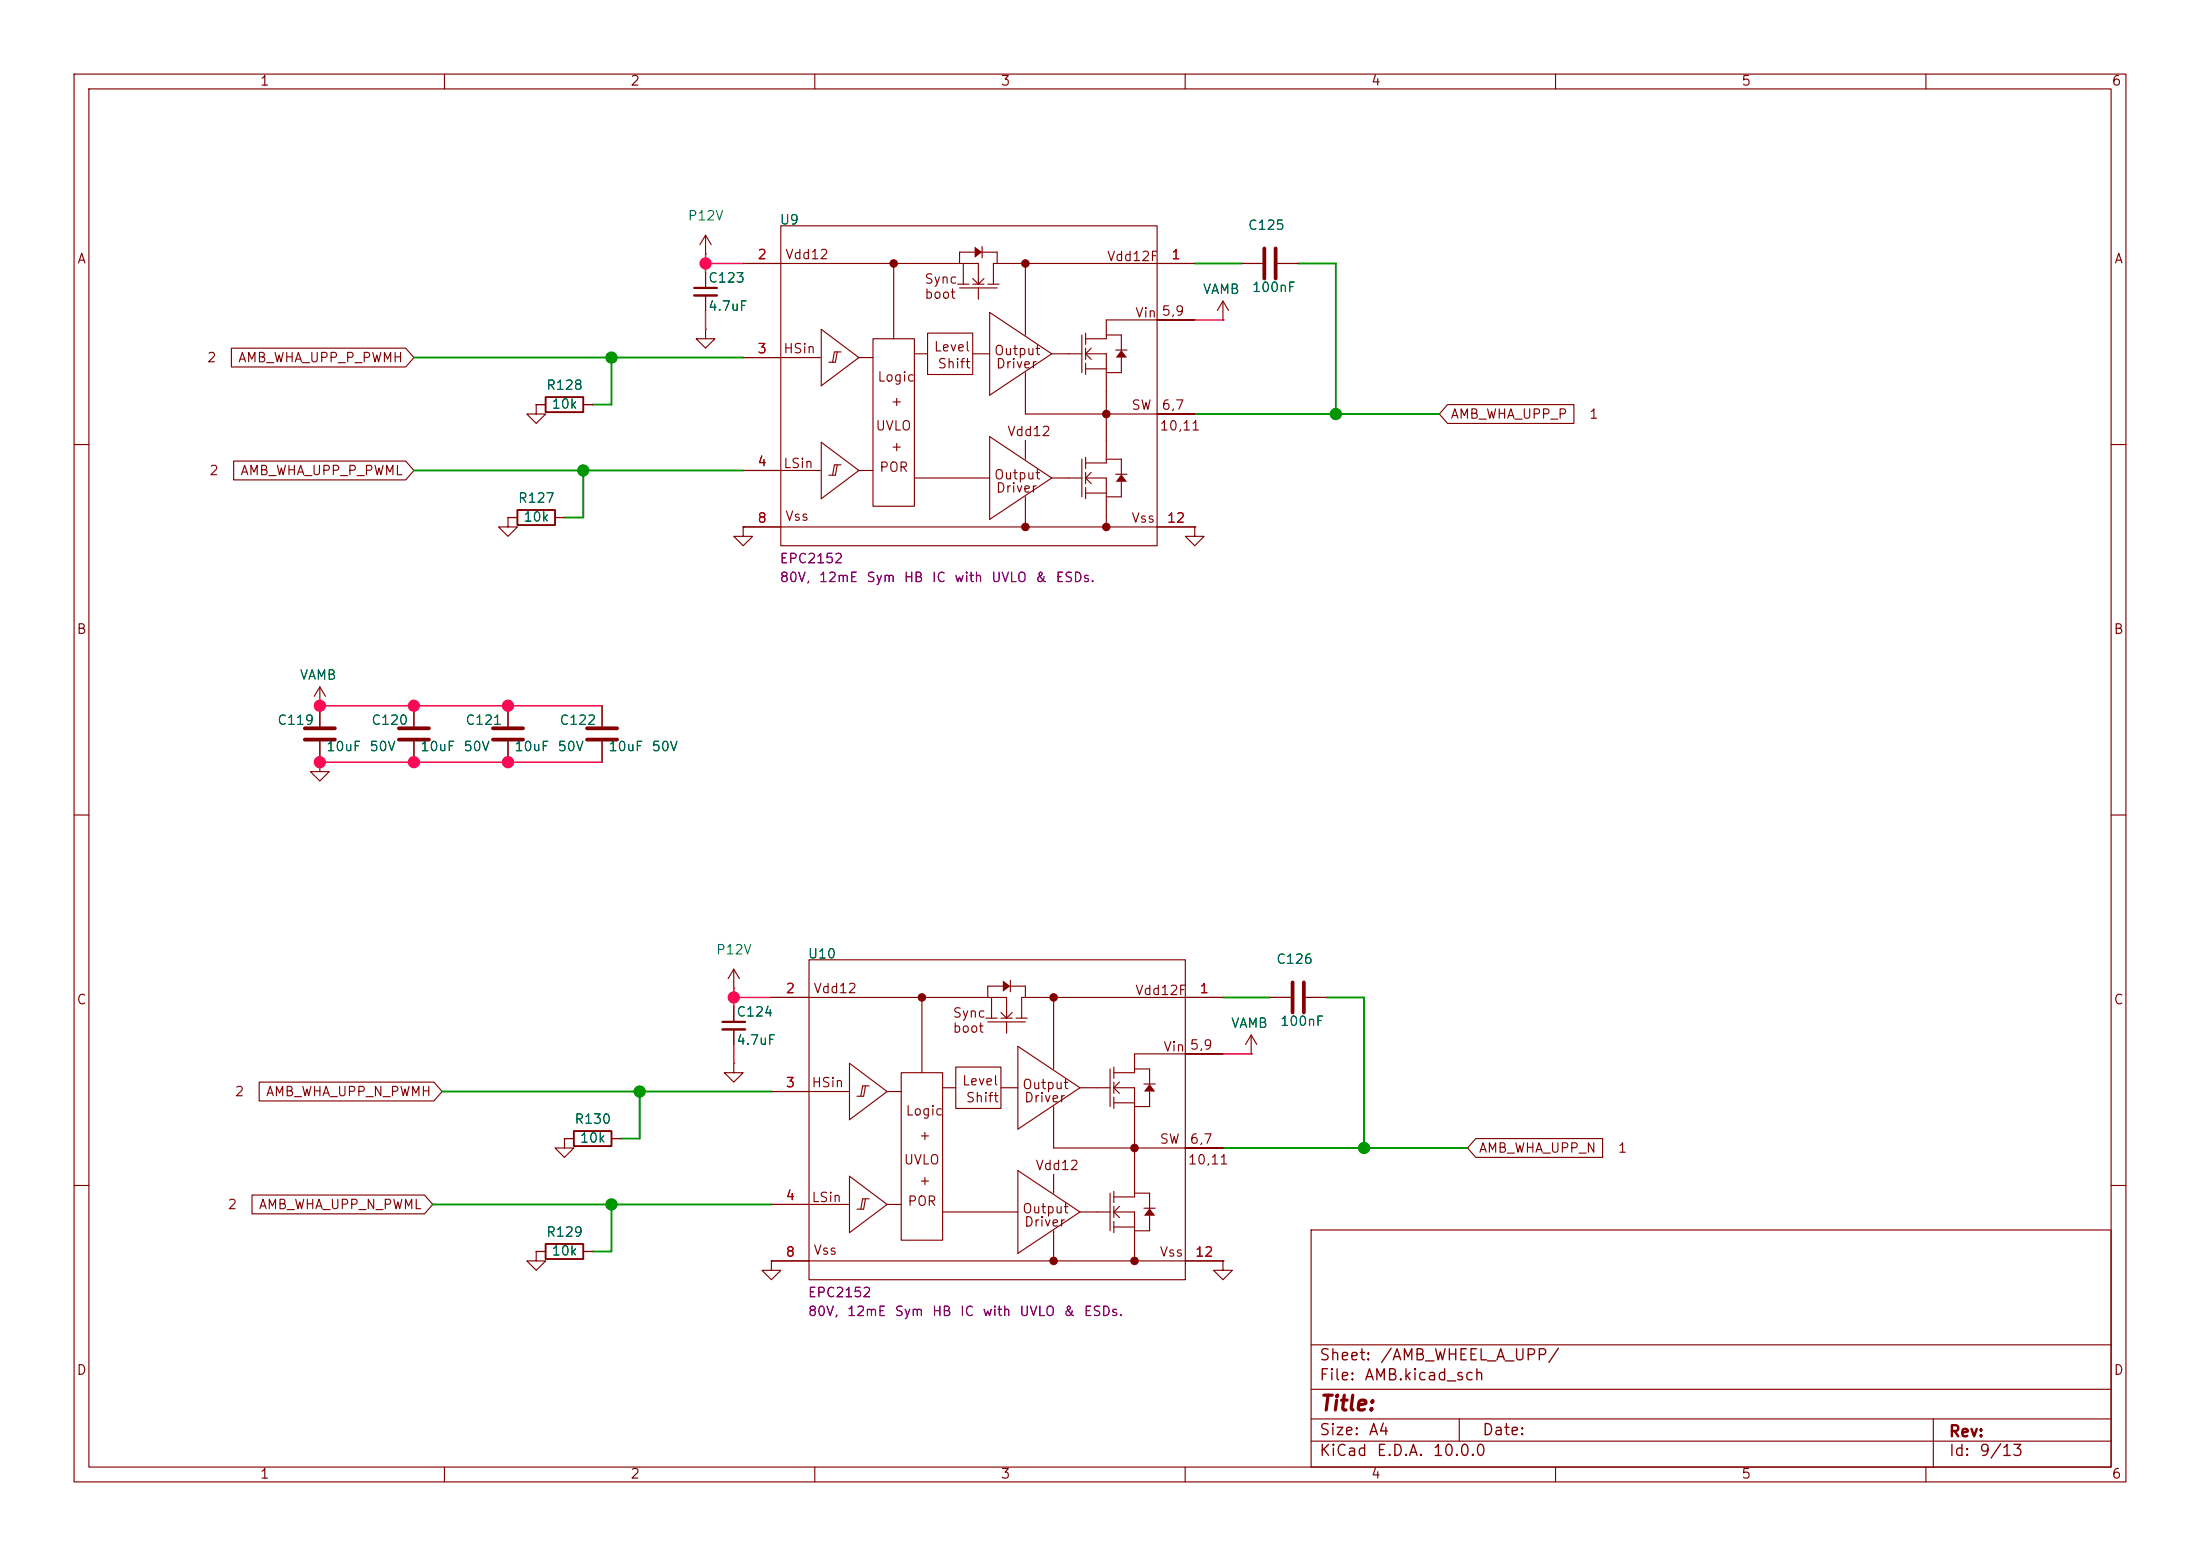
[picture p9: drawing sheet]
<svg xmlns="http://www.w3.org/2000/svg" width="297mm" height="210mm" viewBox="0 0 297 210" stroke-linecap="round" stroke-linejoin="round" font-family="sans-serif">
<g fill="none" stroke="#840000" stroke-width=".15">
<path d="M10 10h277v190h-277zM12 12h273v186h-273zM60 10v2M110 10v2M160 10v2M210 10v2M260 10v2M95.2 34.3h.1M95.2 31.8l-.7 1.2M95.2 31.8l.8 1.2M95.2 31.8v2.5M95.2 36.8v2.1"/>
<path d="M95.2 39.9v2M105.4 35.6h26.7v2.8l-.8-.8M120.6 35.6v10.1M129.3 38.4h1.5M129.5 38.9h5.1M130 35.6v2.8M131.6 34h-2.1v1.6M132.1 38.9v1.5M132.6 34h2M72.4 54.6v1.3h1.3l-1.3 1.3-1.3-1.3h1.3M72.4 54.6h.1M72.4 54.6h1.3"/>
<path d="M78.7 54.6h1.3M95.2 44.5v1.2h1.3l-1.3 1.3-1.2-1.3h1.2M95.2 44.5h.1M105.4 48.3h5.3M110.9 44.5l5.1 3.8-5.1 3.8zM110.9 59.7l5.1 3.8-5.1 3.8zM113 47.5l-.2 1.4h-.9M113.5 47.5h-.9l-.2 1.4M115.8 48.3h2.1M117.9 45.7h5.5v22.6h-5.5zM123.4 47.8h1.8M125.2 45h6.1v5.5h-6.1z"/>
<path d="M131.3 47.8h2.3M10 60h2M68.6 69.9v1.2h1.2l-1.2 1.3-1.3-1.3h1.3M68.6 69.9h.1M68.6 69.9h1.2M74.9 69.9h1.3M100.3 71.1v1.3h1.3l-1.3 1.3-1.2-1.3h1.2M100.3 71.1h.1M105.4 63.5h5.3M105.4 71.1h50.8M113 62.7l-.2 1.4h-.9M113.5 62.7h-.9l-.2 1.4"/>
<path d="M115.8 63.5h2.1M161.3 71.1v1.3h1.3l-1.3 1.3-1.3-1.3h1.3M161.3 71.1h.1M285 60h2M43.2 95.3h.1M43.2 92.7v5.3M43.2 92.7l-.8 1.3M43.2 92.7l.7 1.3M55.9 95.3v2.7M81.3 95.3v2.7M10 110h2M43.2 100.1v2.8"/>
<path d="M55.9 100.1v2.8M81.3 100.1v2.8M285 110h2M99.1 133.4h.1M99.1 130.8l-.8 1.3M99.1 130.8l.7 1.3M99.1 130.8v2.6M168.9 139.7l-.8 1.3M168.9 139.7l.8 1.3M168.9 139.7v2.5M171.4 134.6h2.8M176.3 134.6h2.8"/>
<path d="M76.2 153.7v1.2h1.3l-1.3 1.3-1.3-1.3h1.3M76.2 153.7h.1M168.9 142.2h.1M10 160h2M104.1 170.2v1.3h1.3l-1.3 1.2-1.2-1.2h1.2M104.1 170.2h.1M165.1 170.2v1.3h1.3l-1.3 1.2-1.3-1.2h1.3M165.1 170.2h.1M177 166h108v32h-108zM285 160h2M60 198v2M110 198v2"/>
<path d="M160 198v2M177 194.5h108M177 191.5h108M177 187.5h108M177 181.5h108M197 191.5v3M210 198v2M260 198v2M261 191.5v6.5"/>
</g>
<path d="M41.1 98.3h4.1M41.1 99.8h4.1M53.8 98.3h4.1M53.8 99.8h4.1M79.2 98.3h4.1M79.2 99.8h4.1M174.5 132.6v4.1M176 132.6v4.1" fill="none" stroke="#840000" stroke-width=".51"/>
<path d="M73.7 53.6h5v2h-5zM69.8 68.8h5.1v2.1h-5.1z" fill="none" stroke="#840000" stroke-width=".25"/>
<path d="M93.7 38.9h3.1" fill="none" stroke="#840000" stroke-width=".3"/>
<path d="M93.7 39.9h3.1" fill="none" stroke="#840000" stroke-width=".33"/>
<circle cx="120.7" cy="35.6" r=".51" fill="#840000" stroke="#840000" stroke-width=".14"/>
<path d="M131.6 33.3l1 .7-1 .8z" fill="#840000"/>
<g fill="none" stroke="#840000" stroke-width=".15">
<path d="M131.3 38.4h1.5M132.6 33.3v1.5M132.8 37.6l-.7 .8M133.3 38.4h1.6M134.6 34v1.6M138.4 35.6v9.6M156.2 35.6h-22.1v2.8M133.6 42.2l8.4 5.6-8.4 5.5zM133.6 58.9l8.4 5.6-8.4 5.6zM138.4 50.3v5.6h17.8M138.4 59.4v2.6M142 47.8h4"/>
<path d="M146 45.2v5.1M146.6 47.8h2.8v14.7h-2.8M146.6 45v1.5M146.6 47v1.5M146.6 49v1.5M146.6 49.8h2.8M146.6 47.8l.7 .7M147.3 47l-.7 .8M149.4 45.2h2v2M149.4 50.3h2M156.2 43.2h-6.8v2.5h-2.8M123.4 64.5h10.2"/>
<path d="M138.4 67.1v4M142 64.5h4M146 62v5.1M146.6 64.5h2.8v6.6M146.6 61.7v1.5M146.6 63.8v1.5M146.6 65.8v1.5M146.6 66.5h2.8M146.6 64.5l.7 .8M147.3 63.8l-.7 .7M149.4 62h2M149.4 67.1h2"/>
</g>
<g fill="#840000" stroke="#840000" stroke-width=".14">
<circle cx="138.4" cy="35.6" r=".51"/>
<circle cx="138.4" cy="71.1" r=".51"/>
<circle cx="149.4" cy="55.9" r=".51"/>
<circle cx="149.4" cy="71.1" r=".51"/>
</g>
<path d="M151.4 47.2l.7 1.1h-1.5z" fill="#840000"/>
<path d="M151.4 48.3v2M151.4 62v2" fill="none" stroke="#840000" stroke-width=".15"/>
<path d="M151.4 64l.7 1h-1.5z" fill="#840000"/>
<g fill="none" stroke="#840000" stroke-width=".15">
<path d="M100.3 35.6h5.1M105.4 30.5h50.8v43.2h-50.8zM156.2 35.6h5.1M100.3 48.3h5.1M150.6 47.2h1.5M156.2 43.2h5.1M156.2 55.9h5.1M100.3 63.5h5.1M100.3 71.1h5.1M150.6 64h1.5M151.4 65v2.1M156.2 71.1h5.1"/>
<path d="M109.2 134.6h26.7v2.8l-.8-.7M124.5 134.6v10.2M133.1 137.4h1.5M133.3 137.9h5.1M133.9 134.6v2.8M135.4 133.1h-2.1v1.5M135.9 137.9v1.5M136.4 133.1h2M109.2 147.3h5.4M114.7 143.5l5.1 3.8-5.1 3.8zM114.7 158.8l5.1 3.8-5.1 3.8zM116.8 146.6l-.2 1.4h-.9"/>
<path d="M117.3 146.6h-.8l-.3 1.4M119.6 147.3h2.1M121.7 144.8h5.6v22.6h-5.6zM127.3 146.8h1.7M129 144h6.1v5.6h-6.1zM135.1 146.8h2.3M109.2 162.6h5.4M109.2 170.2h50.8M116.8 161.8l-.2 1.4h-.9M117.3 161.8h-.8l-.3 1.4M119.6 162.6h2.1"/>
</g>
<circle cx="124.5" cy="134.6" r=".51" fill="#840000" stroke="#840000" stroke-width=".14"/>
<path d="M135.4 132.3l1 .8-1 .8z" fill="#840000"/>
<g fill="none" stroke="#840000" stroke-width=".15">
<path d="M135.1 137.4h1.6M136.4 132.3v1.6M136.7 136.7l-.8 .7M137.2 137.4h1.5M138.4 133.1v1.5M142.2 134.6v9.7M160 134.6h-22.1v2.8M137.4 141.2l8.4 5.6-8.4 5.6zM137.4 158l8.4 5.6-8.4 5.6zM142.2 149.4v5.5h17.8M142.2 158.5v2.5M145.8 146.8h4.1"/>
<path d="M149.9 144.3v5.1M150.4 146.8h2.8v14.7h-2.8M150.4 144v1.5M150.4 146.1v1.5M150.4 148.1v1.5M150.4 148.8h2.8M150.4 146.8l.7 .8M151.1 146.1l-.7 .7M153.2 144.3h2v2M153.2 149.4h2M160 142.2h-6.8v2.6h-2.8M127.3 163.6h10.1"/>
<path d="M142.2 166.1v4.1M145.8 163.6h4.1M149.9 161v5.1M150.4 163.6h2.8v6.6M150.4 160.8v1.5M150.4 162.8v1.5M150.4 164.8v1.6M150.4 165.6h2.8M150.4 163.6l.7 .7M151.1 162.8l-.7 .8M153.2 161h2M153.2 166.1h2"/>
</g>
<g fill="#840000" stroke="#840000" stroke-width=".14">
<circle cx="142.2" cy="134.6" r=".51"/>
<circle cx="142.2" cy="170.2" r=".51"/>
<circle cx="153.2" cy="154.9" r=".51"/>
<circle cx="153.2" cy="170.2" r=".51"/>
</g>
<path d="M155.2 146.3l.8 1h-1.6z" fill="#840000"/>
<path d="M155.2 147.3v2.1M155.2 161v2.1" fill="none" stroke="#840000" stroke-width=".15"/>
<path d="M155.2 163.1l.8 1h-1.6z" fill="#840000"/>
<g fill="none" stroke="#840000" stroke-width=".15">
<path d="M95.2 36.8v2.1M95.2 39.9v2M100.3 35.6h5.1M156.2 35.6h5.1M167.6 35.6h2.8M172.5 35.6h2.8M31.2 47h23.6l1.1 1.3-1.1 1.2h-23.6zM72.4 54.6h.1M72.4 54.6h1.3M78.7 54.6h1.3M100.3 48.3h5.1M156.2 43.2h5.1"/>
<path d="M156.2 55.9h5.1M165.1 43.2h.1M165.1 40.6l-.8 1.3M165.1 40.6l.8 1.3M165.1 40.6v2.6M195.4 54.6h17.1v2.6h-17.1l-1.1-1.3zM31.5 62.2h23.3l1.1 1.3-1.1 1.3h-23.3zM68.6 69.9h.1M68.6 69.9h1.2M74.9 69.9h1.3M100.3 71.1h.1M100.3 63.5h5.1"/>
<path d="M100.3 71.1h5.1M156.2 71.1h5.1M161.3 71.1h.1M43.2 95.3h.1M43.2 95.3v2.7M55.9 95.3v2.7M68.6 95.3v2.7M81.3 95.3v2.7M43.2 102.9v1.2h1.2l-1.2 1.3-1.3-1.3h1.3M43.2 102.9h.1M43.2 100.1v2.8M55.9 100.1v2.8"/>
<path d="M68.6 100.1v2.8M81.3 100.1v2.8M99.1 135.9v2M99.1 138.9v2.1M104.1 134.6h5.1M109.2 129.5h50.8v43.2h-50.8zM160 134.6h5.1M171.4 134.6h2.8M176.3 134.6h2.8M35 146h23.6l1.1 1.3-1.1 1.3h-23.6zM76.2 153.7h.1M76.2 153.7h1.3"/>
<path d="M82.5 153.7h1.3M99.1 143.5v1.3h1.2l-1.2 1.3-1.3-1.3h1.3M99.1 143.5h.1M104.1 147.3h5.1M154.4 146.3h1.6M160 142.2h5.1M160 154.9h5.1M168.9 142.2h.1M199.2 153.7h17.1v2.5h-17.1l-1.1-1.3zM34 161.3h23.3l1.1 1.3-1.1 1.2h-23.3zM72.4 168.9v1.3h1.3l-1.3 1.3-1.3-1.3h1.3M72.4 168.9h.1"/>
<path d="M72.4 168.9h1.3M78.7 168.9h1.3M104.1 170.2h.1M104.1 162.6h5.1M104.1 170.2h5.1M154.4 163.1h1.6M155.2 164.1v2M160 170.2h5.1M165.1 170.2h.1"/>
</g>
<path d="M97.5 137.9h3.1" fill="none" stroke="#840000" stroke-width=".3"/>
<path d="M97.5 138.9h3.1" fill="none" stroke="#840000" stroke-width=".33"/>
<path d="M170.7 33.5v4.1M172.2 33.5v4.1M66.5 98.3h4.1M66.5 99.8h4.1" fill="none" stroke="#840000" stroke-width=".51"/>
<path d="M77.5 152.7h5v2h-5zM73.7 167.9h5v2h-5z" fill="none" stroke="#840000" stroke-width=".25"/>
<g fill="none" stroke="#009600" stroke-width=".25">
<path d="M161.3 35.6h6.3M175.3 35.6h5v20.3M55.9 48.3h44.4M82.5 48.3v6.3h-2.5M161.3 55.9h33M55.9 63.5h44.4M78.7 63.5v6.4h-2.5M165.1 134.6h6.3M179.1 134.6h5v20.3M59.7 147.3h44.4M86.4 147.3v6.4h-2.6M165.1 154.9h33"/>
<path d="M58.4 162.6h45.7M82.5 162.6v6.3h-2.5"/>
</g>
<path d="M95.2 34.3v2.5M95.2 35.6h5.1M95.2 41.9v2.6M161.3 43.2h3.8M43.2 95.3h38.1M43.2 102.9h38.1M99.1 133.4v2.5M99.1 134.6h5M99.1 141v2.5M165.1 142.2h3.8" fill="none" stroke="#ff0955" stroke-width=".2"/>
<g fill="#009600" stroke="#009600" stroke-width=".14">
<circle cx="82.5" cy="48.3" r=".76"/>
<circle cx="78.7" cy="63.5" r=".76"/>
<circle cx="180.3" cy="55.9" r=".76"/>
<circle cx="184.1" cy="154.9" r=".76"/>
<circle cx="86.4" cy="147.3" r=".76"/>
<circle cx="82.5" cy="162.6" r=".76"/>
</g>
<g fill="#ff0955" stroke="#ff0955" stroke-width=".14">
<circle cx="95.2" cy="35.6" r=".76"/>
<circle cx="68.6" cy="95.2" r=".76"/>
<circle cx="68.6" cy="102.9" r=".76"/>
<circle cx="55.9" cy="102.9" r=".76"/>
<circle cx="55.9" cy="95.2" r=".76"/>
<circle cx="43.2" cy="95.2" r=".76"/>
<circle cx="43.2" cy="102.9" r=".76"/>
<circle cx="99.1" cy="134.6" r=".76"/>
</g>
<text font-size="2" fill="#840000" x="178" y="190.9">Title:</text>
<g font-size="1.5" fill="#840000">
<text x="178" y="184">Sheet:</text>
<text x="186.2" y="184">/AMB_WHEEL_A_UPP/</text>
<text x="178" y="186.7">File:</text>
<text x="184.1" y="186.7">AMB.kicad_sch</text>
<text x="178" y="196.9">KiCad</text>
<text x="178" y="194.1">Size:</text>
<text x="184.7" y="194.1">A4</text>
<text x="185.7" y="196.9">E.D.A.</text>
<text x="193.3" y="196.9">10.0.0</text>
<text x="200" y="194.1">Date:</text>
<text x="263" y="194.3">Rev:</text>
<text x="263" y="196.9">Id:</text>
<text x="267.1" y="196.9">9/13</text>
</g>
<g font-size="1.3" fill="#840000">
<text x="35" y="11.9">1</text>
<text x="85" y="11.9">2</text>
<text x="135" y="11.9">3</text>
<text x="185" y="11.9">4</text>
<text x="235" y="11.9">5</text>
<text x="285" y="11.9">6</text>
<text x="10.3" y="35.9">A</text>
<text x="105.9" y="35.3">Vdd12</text>
<text x="149.4" y="35.6">Vdd12F</text>
<text x="285.3" y="35.9">A</text>
<text x="124.7" y="38.6">Sync</text>
<text x="124.7" y="40.6">boot</text>
<text x="126" y="47.8">Level</text>
<text x="153.2" y="43.2">Vin</text>
<text x="156.7" y="42.9">5,9</text>
<text x="27.9" y="49.2">2</text>
<text x="32.1" y="49.2">AMB_WHA_UPP_P_PWMH</text>
<text x="105.7" y="48">HSin</text>
<text x="118.4" y="51.8">Logic</text>
<text x="126.5" y="50">Shift</text>
<text x="134.1" y="48.3">Output</text>
<text x="134.4" y="50">Driver</text>
<text x="118.1" y="58.4">UVLO</text>
<text x="120.1" y="55.1">+</text>
<text x="135.9" y="59.2">Vdd12</text>
<text x="152.7" y="55.6">SW</text>
<text x="156.5" y="58.4">10,11</text>
<text x="156.7" y="55.6">6,7</text>
<text x="195.7" y="56.8">AMB_WHA_UPP_P</text>
<text x="214.4" y="56.8">1</text>
<text x="28.2" y="64.5">2</text>
<text x="32.4" y="64.5">AMB_WHA_UPP_P_PWML</text>
<text x="105.7" y="63.5">LSin</text>
<text x="118.6" y="64">POR</text>
<text x="120.1" y="61.2">+</text>
<text x="134.1" y="65">Output</text>
<text x="105.9" y="70.6">Vss</text>
<text x="134.4" y="66.8">Driver</text>
<text x="152.7" y="70.9">Vss</text>
<text x="10.3" y="85.9">B</text>
<text x="285.3" y="85.9">B</text>
<text x="10.3" y="135.9">C</text>
<text x="109.7" y="134.4">Vdd12</text>
<text x="128.5" y="137.7">Sync</text>
<text x="153.2" y="134.6">Vdd12F</text>
<text x="285.3" y="135.9">C</text>
<text x="128.5" y="139.7">boot</text>
<text x="157" y="142.2">Vin</text>
<text x="160.5" y="142">5,9</text>
<text x="31.6" y="148.3">2</text>
<text x="35.8" y="148.3">AMB_WHA_UPP_N_PWMH</text>
<text x="109.5" y="147.1">HSin</text>
<text x="129.8" y="146.8">Level</text>
<text x="130.3" y="149.1">Shift</text>
<text x="137.9" y="147.3">Output</text>
<text x="138.2" y="149.1">Driver</text>
<text x="122.2" y="150.9">Logic</text>
<text x="124" y="154.2">+</text>
<text x="156.5" y="154.7">SW</text>
<text x="160.5" y="154.7">6,7</text>
<text x="199.5" y="155.9">AMB_WHA_UPP_N</text>
<text x="218.3" y="155.9">1</text>
<text x="121.9" y="157.5">UVLO</text>
<text x="124" y="160.3">+</text>
<text x="139.7" y="158.2">Vdd12</text>
<text x="160.3" y="157.5">10,11</text>
<text x="30.6" y="163.5">2</text>
<text x="34.8" y="163.5">AMB_WHA_UPP_N_PWML</text>
<text x="109.5" y="162.6">LSin</text>
<text x="122.4" y="163.1">POR</text>
<text x="137.9" y="164.1">Output</text>
<text x="138.2" y="165.9">Driver</text>
<text x="109.7" y="169.7">Vss</text>
<text x="156.5" y="169.9">Vss</text>
<text x="10.3" y="185.9">D</text>
<text x="285.3" y="185.9">D</text>
<text x="35" y="199.9">1</text>
<text x="85" y="199.9">2</text>
<text x="135" y="199.9">3</text>
<text x="185" y="199.9">4</text>
<text x="235" y="199.9">5</text>
<text x="285" y="199.9">6</text>
</g>
<g font-size="1.3" fill="#006464">
<text x="92.8" y="30.1">P12V</text>
<text x="105.2" y="30.6">U9</text>
<text x="168.4" y="31.3">C125</text>
<text x="95.5" y="38.5">C123</text>
<text x="162.3" y="40">VAMB</text>
<text x="168.9" y="39.7">100nF</text>
<text x="95.5" y="42.3">4.7uF</text>
<text x="73.6" y="52.9">R128</text>
<text x="74.4" y="55.5">10k</text>
<text x="69.8" y="68.2">R127</text>
<text x="70.6" y="70.7">10k</text>
<text x="40.4" y="92">VAMB</text>
<text x="37.3" y="98.1">C119</text>
<text x="44" y="101.7">10uF</text>
<text x="49.8" y="101.7">50V</text>
<text x="50" y="98.1">C120</text>
<text x="56.7" y="101.7">10uF</text>
<text x="62.5" y="101.7">50V</text>
<text x="62.7" y="98.1">C121</text>
<text x="69.4" y="101.7">10uF</text>
<text x="75.2" y="101.7">50V</text>
<text x="75.4" y="98.1">C122</text>
<text x="82.1" y="101.7">10uF</text>
<text x="87.9" y="101.7">50V</text>
<text x="96.6" y="129.1">P12V</text>
<text x="109" y="129.7">U10</text>
<text x="172.2" y="130.4">C126</text>
<text x="99.3" y="137.5">C124</text>
<text x="99.3" y="141.3">4.7uF</text>
<text x="166.1" y="139">VAMB</text>
<text x="172.7" y="138.8">100nF</text>
<text x="77.5" y="152">R130</text>
<text x="78.2" y="154.5">10k</text>
<text x="73.6" y="167.2">R129</text>
<text x="74.4" y="169.8">10k</text>
</g>
<g font-size="1.3" fill="#a90000">
<text x="102.2" y="35.3">2</text>
<text x="158" y="35.3">1</text>
<text x="102.2" y="48">3</text>
<text x="102.2" y="63.2">4</text>
<text x="102.2" y="70.9">8</text>
<text x="157.4" y="70.9">12</text>
<text x="106" y="134.4">2</text>
<text x="161.9" y="134.4">1</text>
<text x="106" y="147.1">3</text>
<text x="106" y="162.3">4</text>
<text x="106" y="169.9">8</text>
<text x="161.2" y="169.9">12</text>
</g>
<g font-size="1.3" fill="#840084">
<text x="105.2" y="76.3">EPC2152</text>
<text x="105.2" y="78.9">80V,</text>
<text x="110.4" y="78.9">12mE</text>
<text x="116.9" y="78.9">Sym</text>
<text x="121.9" y="78.9">HB</text>
<text x="125.7" y="78.9">IC</text>
<text x="128.7" y="78.9">with</text>
<text x="133.7" y="78.9">UVLO</text>
<text x="139.7" y="78.9">&amp;</text>
<text x="142.4" y="78.9">ESDs.</text>
<text x="109" y="177.9">80V,</text>
<text x="109" y="175.4">EPC2152</text>
<text x="114.3" y="177.9">12mE</text>
<text x="120.7" y="177.9">Sym</text>
<text x="125.7" y="177.9">HB</text>
<text x="129.5" y="177.9">IC</text>
<text x="132.5" y="177.9">with</text>
<text x="137.5" y="177.9">UVLO</text>
<text x="143.5" y="177.9">&amp;</text>
<text x="146.2" y="177.9">ESDs.</text>
</g>
</svg>
